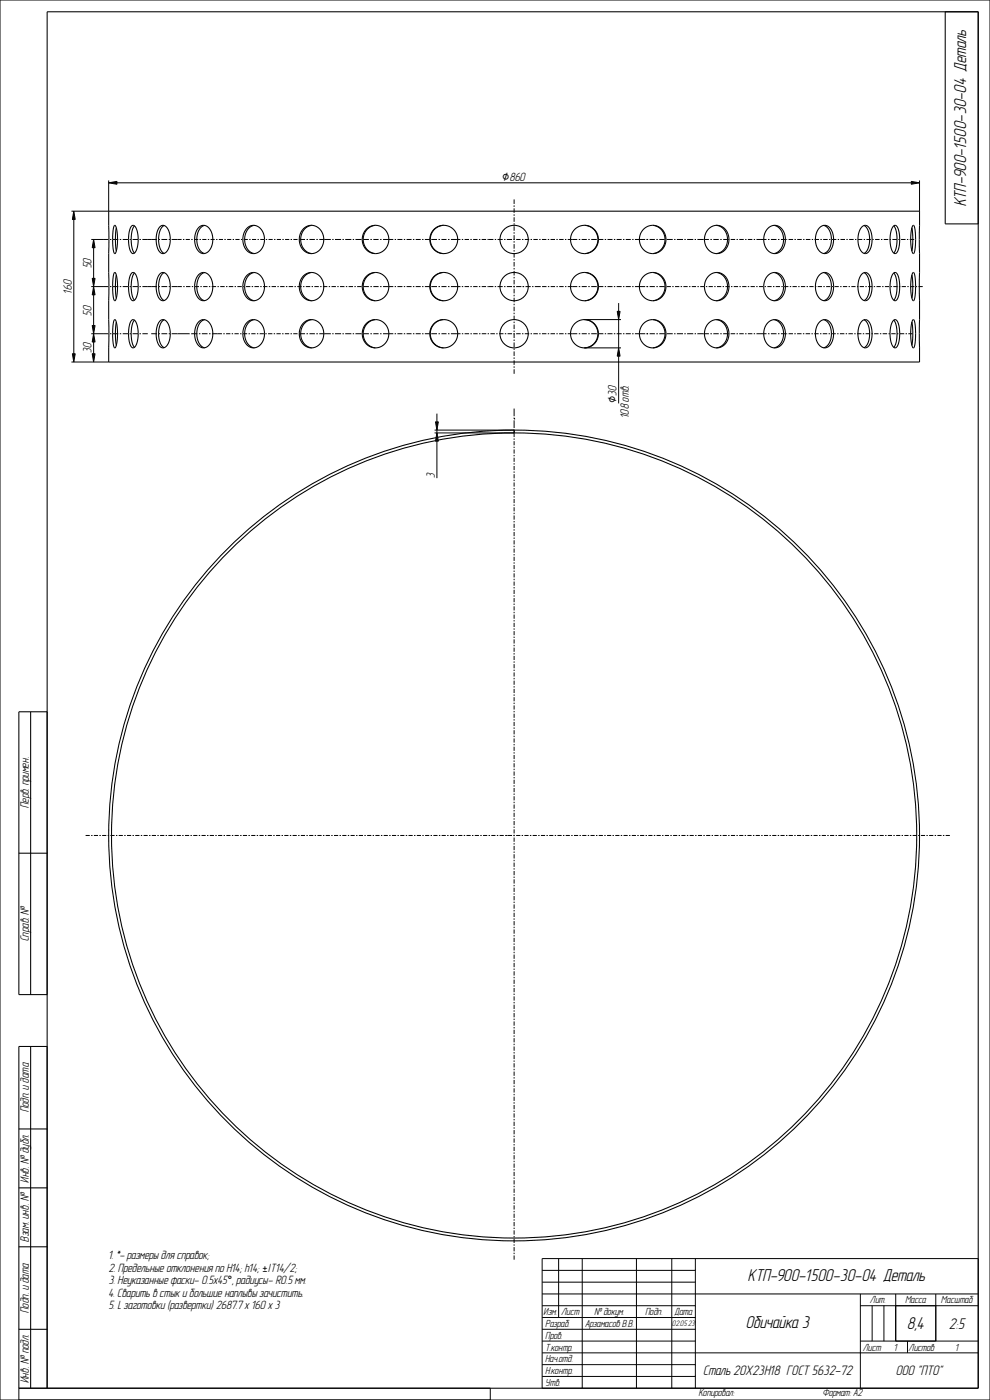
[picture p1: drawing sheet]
<svg xmlns="http://www.w3.org/2000/svg" width="420mm" height="594mm" viewBox="0 0 420 594" stroke-linecap="round" stroke-linejoin="round" font-family="sans-serif">
<g fill="#000">
<path d="M46.1 77.6l3.5-.6v1.2zM386.6 77l3.5 .6-3.5 .6zM31.3 89.6l.6 3.5h-1.2zM39.7 101.6l.6 3.5h-1.2zM39.1 118.1h1.2l-.6 3.5zM39.7 121.6l.6 3.5h-1.2zM261.9 132.1h1.2l-.6 3.5zM30.7 150.1h1.2l-.6 3.5zM39.1 150.1h1.2l-.6 3.5zM39.7 141.6l.6 3.5h-1.2zM39.1 138.1h1.2l-.6 3.5zM262.5 147.6l.6 3.5h-1.2z"/>
<path d="M184.8 179h1.2l-.6 3.5zM185.4 183.7l.6 3.5h-1.2z"/>
</g>
<g fill="none" stroke="#000" stroke-width=".42">
<path d="M0 0h420v594h-420zM46.1 77.6l3.5-.6v1.2zM46.1 76.6v13h-15.8M49.6 77.6h337M386.6 77l3.5 .6-3.5 .6zM390.1 76.6v13M31.3 89.6l.6 3.5h-1.2zM31.3 93.1v57M218.1 84.6v1.9M218.1 87.1v.7M218.1 88.4v1.9M218.1 90.9v.7"/>
<path d="M218.1 92.2v1.9M218.1 94.7v.7M218.1 96v1.9M218.1 98.5v.7M218.1 99.8v1.9M38.7 101.6h7.3M39.1 118.1h1.2l-.6 3.5zM39.7 101.6l.6 3.5h-1.2zM39.7 105.1v13M46.6 101.6h.7M47.9 101.6h2.3M50.8 101.6h.6"/>
<path d="M52.1 101.6h2.3M55 101.6h.6M56.2 101.6h2.3M59.2 101.6h.6M60.4 101.6h6.2M67.2 101.6h.7M68.5 101.6h2.4M71.6 101.6h.6M72.8 101.6h4.2M77.6 101.6h.6M78.8 101.6h1.8M81.1 101.6h.6"/>
<path d="M82.3 101.6h1.8M84.7 101.6h.5M85.8 101.6h1.8M88.2 101.6h.6M89.3 101.6h1.8M91.7 101.6h.6M92.8 101.6h1.8M95.2 101.6h.6M96.4 101.6h1.7M98.7 101.6h.6M99.9 101.6h1.7M102.2 101.6h.6"/>
<path d="M103.4 101.6h1.8M105.7 101.6h.6M106.9 101.6h1.8M109.2 101.6h.6M110.4 101.6h1.8M112.8 101.6h.5M113.9 101.6h1.8M116.3 101.6h.6M117.4 101.6h1.8M119.8 101.6h.6M121 101.6h1.7M123.3 101.6h.6"/>
<path d="M124.5 101.6h1.7M126.8 101.6h2.6M130 101.6h.7M131.3 101.6h2.3M134.2 101.6h.6M135.5 101.6h4.9M140.9 101.6h.6M142.1 101.6h2.6M145.3 101.6h.6M146.5 101.6h2.6M149.6 101.6h.6M150.8 101.6h2.6"/>
<path d="M154 101.6h2.5M157.1 101.6h.7M158.4 101.6h2.2M161.2 101.6h.7M162.5 101.6h4.4M167.4 101.6h.6M168.6 101.6h2.1M171.3 101.6h.6M172.5 101.6h2.1M175.2 101.6h.6M176.4 101.6h2.1M179.1 101.6h.6"/>
<path d="M180.2 101.6h2.2M182.9 101.6h2.5M186 101.6h.6M187.3 101.6h2.1M190.1 101.6h.6M191.3 101.6h4M195.9 101.6h.6M197.1 101.6h1.9M199.6 101.6h.5M200.7 101.6h1.9M203.2 101.6h.6M204.4 101.6h1.8"/>
<path d="M206.8 101.6h2.5M209.9 101.6h.6M211.1 101.6h2.2M213.9 101.6h.5M215 101.6h2.2M217.8 101.6h.6M218.1 102.3v.6M218.1 103.6v1.9M218.1 106.1v.6M218.1 107.4v1.9M218.1 109.9v.6M218.1 111.2v1.9"/>
<path d="M218.1 113.7v.6M218.1 114.9v2M218.1 117.5v.6M218.1 118.7v2M219 101.6h1.9M221.5 101.6h.5M222.6 101.6h1.9M225.1 101.6h.6M226.3 101.6h1.9M228.8 101.6h.5M229.9 101.6h1.9M232.4 101.6h.6"/>
<path d="M233.6 101.6h1.9M236 101.6h.6M237.2 101.6h1.9M239.7 101.6h.6M240.9 101.6h4M245.5 101.6h.7M246.8 101.6h2.1M249.6 101.6h.6M250.8 101.6h2.5M253.8 101.6h2.2M256.6 101.6h.5M257.7 101.6h2.2"/>
<path d="M260.4 101.6h.6M261.6 101.6h2.1M264.3 101.6h.6M265.5 101.6h2.1M268.2 101.6h.6M269.4 101.6h4.3M274.3 101.6h.1M274.3 101.6h.7M275.6 101.6h2.2M278.5 101.6h.6M279.7 101.6h2.5M282.8 101.6h2.6"/>
<path d="M286 101.6h.6M287.2 101.6h2.6M290.3 101.6h.6M291.5 101.6h2.6M294.7 101.6h.6M295.9 101.6h4.9M301.4 101.6h.6M302.6 101.6h2.3M305.6 101.6h.6M306.8 101.6h2.6M310 101.6h1.9M312.5 101.6h.5"/>
<path d="M313.6 101.6h1.9M316.1 101.6h.6M317.3 101.6h1.9M319.8 101.6h.5M320.9 101.6h4.3M325.8 101.6h.6M327.1 101.6h2.3M330.1 101.6h.6M331.3 101.6h2.7M334.5 101.6h2M337 101.6h.6M338.2 101.6h1.9"/>
<path d="M340.7 101.6h.6M341.9 101.6h1.9M344.4 101.6h.6M345.6 101.6h1.9M348.1 101.6h.5M349.2 101.6h1.9M351.7 101.6h.6M352.9 101.6h1.9M355.4 101.6h.6M356.6 101.6h1.9M359.1 101.6h.5M360.2 101.6h2"/>
<path d="M362.7 101.6h.6M363.9 101.6h1.9M366.4 101.6h.6M367.6 101.6h1.9M370.1 101.6h.6M371.2 101.6h2M373.7 101.6h.6M374.9 101.6h1.9M377.4 101.6h.6M378.6 101.6h1.9M381.1 101.6h.6M382.3 101.6h1.9"/>
<path d="M384.8 101.6h.5M385.9 101.6h1.9M38.7 121.6h7.3M39.1 138.1h1.2l-.6 3.5zM39.7 121.6l.6 3.5h-1.2zM39.7 125.1v13M46.6 121.6h.7M47.9 121.6h2.3M50.8 121.6h.6M52.1 121.6h2.3M55 121.6h.6M56.2 121.6h2.3"/>
<path d="M59.2 121.6h.6M60.4 121.6h6.2M67.2 121.6h.7M68.5 121.6h2.4M71.6 121.6h.6M72.8 121.6h4.4M77.7 121.6h.6M78.9 121.6h1.9M81.4 121.6h.6M82.5 121.6h1.9M85 121.6h.6M86.2 121.6h1.9"/>
<path d="M88.6 121.6h.6M89.8 121.6h1.9M92.3 121.6h.6M93.4 121.6h1.9M95.9 121.6h.6M97.1 121.6h1.8M99.5 121.6h.6M100.7 121.6h1.9M103.2 121.6h.5M104.3 121.6h1.9M106.8 121.6h.6M108 121.6h1.8"/>
<path d="M110.4 121.6h.6M111.6 121.6h1.9M114.1 121.6h.5M115.2 121.6h1.9M117.7 121.6h.6M118.8 121.6h1.9M121.3 121.6h.6M122.5 121.6h1.9M124.9 121.6h.6M126.1 121.6h1.9M128.6 121.6h.6M129.7 121.6h1.9"/>
<path d="M132.2 121.6h.6M133.4 121.6h1.9M135.8 121.6h.6M137 121.6h1.9M139.5 121.6h.5M140.6 121.6h1.9M143.1 121.6h.6M144.3 121.6h1.8M146.7 121.6h.6M147.9 121.6h1.9M150.4 121.6h.5M151.5 121.6h1.9"/>
<path d="M154 121.6h2.5M157.1 121.6h.7M158.4 121.6h2.2M161.2 121.6h.7M162.5 121.6h4.4M167.4 121.6h.6M168.6 121.6h2.1M171.3 121.6h.6M172.5 121.6h2.1M175.2 121.6h.6M176.4 121.6h2.1M179.1 121.6h.6"/>
<path d="M180.2 121.6h2.2M182.9 121.6h2.5M186 121.6h.6M187.3 121.6h2.1M190.1 121.6h.6M191.3 121.6h4M195.9 121.6h.6M197.1 121.6h1.9M199.6 121.6h.5M200.7 121.6h1.9M203.2 121.6h.6M204.4 121.6h1.8"/>
<path d="M206.8 121.6h2.5M209.9 121.6h.6M211.1 121.6h2.2M213.9 121.6h.5M215 121.6h2.2M217.8 121.6h.6M218.1 121.3v.6M218.1 122.5v2M218.1 125.1v.6M218.1 126.3v2M218.1 128.9v.6M218.1 130.1v1.9"/>
<path d="M218.1 132.7v.6M218.1 133.9v1.9M218.1 136.5v.6M218.1 137.7v1.9M219 121.6h2.2M221.8 121.6h.1M221.8 121.6h.6M222.9 121.6h2.2M225.7 121.6h.6M226.9 121.6h2.5M230 121.6h1.9M232.4 121.6h.6"/>
<path d="M233.6 121.6h1.9M236.1 121.6h.6M237.2 121.6h1.9M239.7 121.6h.6M240.9 121.6h4M245.5 121.6h.7M246.8 121.6h2.1M247.7 135.6h15.8M249.6 121.6h.6M250.8 121.6h2.5M253.8 121.6h2.2M256.6 121.6h.5"/>
<path d="M257.7 121.6h2.2M260.4 121.6h.6M261.6 121.6h2.1M261.9 132.1h1.2l-.6 3.5zM262.5 128.6v3.5M262.5 135.6v12M264.3 121.6h.6M265.5 121.6h2.1M268.2 121.6h.6M269.4 121.6h4.3M274.3 121.6h.1M274.3 121.6h.7"/>
<path d="M275.6 121.6h2.2M278.5 121.6h.6M279.7 121.6h2.5M282.8 121.6h1.8M285.2 121.6h.6M286.4 121.6h1.8M288.8 121.6h.5M289.9 121.6h1.8M292.3 121.6h.6M293.5 121.6h1.8M295.9 121.6h.6M297.1 121.6h1.8"/>
<path d="M299.5 121.6h.5M300.6 121.6h1.8M303 121.6h.6M304.2 121.6h1.8M306.6 121.6h.6M307.7 121.6h1.9M310.1 121.6h.6M311.3 121.6h1.8M313.7 121.6h.6M314.9 121.6h1.8M317.3 121.6h.5M318.4 121.6h1.8"/>
<path d="M320.8 121.6h.6M322 121.6h1.8M324.4 121.6h.6M325.5 121.6h1.9M327.9 121.6h.6M329.1 121.6h1.8M331.5 121.6h.6M332.7 121.6h1.8M335.1 121.6h.5M336.2 121.6h1.8M338.6 121.6h.6M339.8 121.6h1.8"/>
<path d="M342.2 121.6h.6M343.4 121.6h1.8M345.7 121.6h.6M346.9 121.6h1.8M349.3 121.6h.6M350.5 121.6h1.8M352.9 121.6h.6M354 121.6h1.9M356.4 121.6h.6M357.6 121.6h1.8M360 121.6h.6M361.2 121.6h1.8"/>
<path d="M363.6 121.6h.5M364.7 121.6h1.8M367.1 121.6h.6M368.3 121.6h1.8M370.7 121.6h.6M371.8 121.6h1.9M374.2 121.6h.6M375.4 121.6h1.8M377.8 121.6h.6M379 121.6h1.8M381.4 121.6h.5M382.5 121.6h1.8"/>
<path d="M384.9 121.6h.6M386.1 121.6h1.8M388.5 121.6h.6M389.7 121.6h1.8M30.3 153.6h15.8M30.7 150.1h1.2l-.6 3.5zM38.7 141.6h7.3M39.1 150.1h1.2l-.6 3.5zM39.7 141.6l.6 3.5h-1.2zM39.7 145.1v5M46.6 141.6h.7M47.9 141.6h2.3"/>
<path d="M50.8 141.6h.6M52.1 141.6h2.3M55 141.6h.6M56.2 141.6h2.3M59.2 141.6h.6M60.4 141.6h2.3M64.2 141.6h2.4M67.2 141.6h.7M68.5 141.6h2.4M71.6 141.6h.6M72.8 141.6h7.7M81.1 141.6h2.7"/>
<path d="M84.4 141.6h.6M85.6 141.6h2.5M88.7 141.6h.6M89.9 141.6h4.3M94.7 141.6h.6M95.9 141.6h1.8M98.3 141.6h.6M99.5 141.6h1.8M101.9 141.6h.6M103 141.6h1.9M105.4 141.6h.6M106.6 141.6h1.8"/>
<path d="M109 141.6h.6M110.2 141.6h1.8M112.6 141.6h.5M113.7 141.6h1.8M116.1 141.6h.6M117.3 141.6h1.8M119.7 141.6h.6M120.9 141.6h1.8M123.3 141.6h.5M124.4 141.6h1.8M126.8 141.6h2.6M130 141.6h.7"/>
<path d="M131.3 141.6h2.3M134.2 141.6h.6M135.5 141.6h4.9M140.9 141.6h.6M142.1 141.6h2.6M145.3 141.6h.6M146.5 141.6h2.6M149.6 141.6h.6M150.8 141.6h2.6M154 141.6h2.5M157.1 141.6h.7M158.4 141.6h2.2"/>
<path d="M161.2 141.6h.7M162.5 141.6h4.4M167.4 141.6h.6M168.6 141.6h2.1M171.3 141.6h.6M172.5 141.6h2.1M175.2 141.6h.6M176.4 141.6h2.1M179.1 141.6h.6M180.2 141.6h2.2M182.9 141.6h2.5M186 141.6h.6"/>
<path d="M187.3 141.6h2.1M190.1 141.6h.6M191.3 141.6h4.1M195.9 141.6h.6M197.1 141.6h1.9M199.6 141.6h.6M200.8 141.6h1.9M203.2 141.6h.6M204.4 141.6h1.9M206.9 141.6h.6M208 141.6h1.9M210.5 141.6h.6"/>
<path d="M211.7 141.6h1.9M214.2 141.6h.6M215.3 141.6h1.9M217.8 141.6h.6M218.1 140.3v.6M218.1 141.5v1.9M218.1 144.1v.6M218.1 145.3v1.9M218.1 147.8v.7M218.1 149.1v1.9M218.1 151.6v.7M218.1 152.9v1.9"/>
<path d="M218.1 155.4v.7M218.1 156.7v1.9M219 141.6h1.9M221.5 141.6h.5M222.6 141.6h1.9M225.1 141.6h.6M226.3 141.6h1.9M228.8 141.6h.5M229.9 141.6h1.9M232.4 141.6h.6M233.6 141.6h1.9M236 141.6h.6"/>
<path d="M237.2 141.6h1.9M239.7 141.6h.6M240.9 141.6h4M245.5 141.6h.7M246.8 141.6h2.1M247.7 147.6h15.8M249.6 141.6h.6M250.8 141.6h2.5M253.8 141.6h2.2M256.6 141.6h.5M257.7 141.6h2.2M260.4 141.6h.6"/>
<path d="M261.6 141.6h2.1M262.5 147.6l.6 3.5h-1.2zM262.5 151.1v20.1M264.3 141.6h.6M265.5 141.6h2.1M268.2 141.6h.6M269.4 141.6h4.3M274.3 141.6h.1M274.3 141.6h.7M275.6 141.6h2.2M278.5 141.6h.6M279.7 141.6h2.5"/>
<path d="M282.8 141.6h2.6M286 141.6h.6M287.2 141.6h2.6M290.3 141.6h.6M291.5 141.6h2.6M294.7 141.6h.6M295.9 141.6h4.9M301.4 141.6h.6M302.6 141.6h2.3M305.6 141.6h.6M306.8 141.6h2.6M310 141.6h1.9"/>
<path d="M312.5 141.6h.5M313.6 141.6h1.9M316.1 141.6h.6M317.3 141.6h1.9M319.8 141.6h.5M320.9 141.6h4.3M325.8 141.6h.6M327.1 141.6h2.3M330.1 141.6h.6M331.3 141.6h2.7M334.5 141.6h1.9M337 141.6h.6"/>
<path d="M338.2 141.6h1.9M340.6 141.6h.6M341.8 141.6h1.9M344.3 141.6h.5M345.4 141.6h1.9M347.9 141.6h.6M349.1 141.6h1.8M351.5 141.6h.6M352.7 141.6h1.9M355.2 141.6h.5M356.3 141.6h1.9M358.8 141.6h.6"/>
<path d="M360 141.6h1.8M362.4 141.6h.6M363.6 141.6h1.9M366 141.6h.6M367.2 141.6h1.9M369.7 141.6h.6M370.8 141.6h1.9M373.3 141.6h.6M374.5 141.6h1.9M376.9 141.6h.6M378.1 141.6h1.9M380.6 141.6h.5"/>
<path d="M381.7 141.6h1.9M384.2 141.6h.6M385.4 141.6h1.8M184.8 179h1.2l-.6 3.5zM185.4 175.5v3.5M218.1 177.8h.1M218.1 173.4v3.2M218.1 177.2v.6M218.1 178.4v3.2M184.4 183.7h33.7v1.7M185.4 183.7l.6 3.5h-1.2zM185.4 182.5v1.2"/>
<path d="M185.4 187.2v15.7M218.1 182.2v.3h-33.7M218.1 186v.6M218.1 187.2v1.7M218.1 189.5v.6M218.1 190.7v1.7M218.1 193v.6M218.1 194.2v1.7M218.1 196.5v.6M218.1 197.7v1.8M218.1 200v.6M218.1 201.2v1.8"/>
<path d="M218.1 203.5v.6M218.1 204.7v1.8M218.1 207v.6M218.1 208.2v1.8M218.1 210.5v.6M218.1 211.7v1.8M218.1 214v.6M218.1 215.2v1.8M218.1 217.6v.5M218.1 218.7v1.8M218.1 221.1v.5M218.1 222.2v1.8"/>
<path d="M218.1 224.6v.5M218.1 225.7v1.8M218.1 228.1v.5M218.1 229.2v1.8M218.1 231.6v.6M218.1 232.7v1.8M218.1 235.1v.6M218.1 236.2v1.8M218.1 238.6v.6M218.1 239.7v1.8M218.1 242.1v.6M218.1 243.2v1.8"/>
<path d="M218.1 245.6v.6M218.1 246.7v1.8M218.1 249.1v.6M218.1 250.3v1.7M218.1 252.6v.6M218.1 253.8v1.7M218.1 256.1v.6M218.1 257.3v1.7M218.1 259.6v.6M218.1 260.8v1.7M218.1 263.1v.6M218.1 264.3v1.7"/>
<path d="M218.1 266.6v.6M218.1 267.8v1.7M218.1 270.1v.6M218.1 271.3v1.7M218.1 273.6v.6M218.1 274.8v1.7M218.1 277.1v.6M218.1 278.3v1.7M218.1 280.6v.6M218.1 281.8v1.7M218.1 284.1v.6M218.1 285.3v1.7"/>
<path d="M218.1 287.6v.6M218.1 288.8v1.7M218.1 291.1v.6M218.1 292.3v1.7M218.1 294.6v.6M218.1 295.8v1.8M218.1 298.1v.6M218.1 299.3v1.8M218.1 301.6v.6M218.1 302.8v1.8M218.1 305.1v.6M218.1 306.3v1.8"/>
<path d="M218.1 308.6v.6M218.1 309.8v1.8M218.1 312.1v.6M218.1 313.3v1.8M218.1 315.7v.5M218.1 316.8v1.8M218.1 319.2v.5M218.1 320.3v1.8M218.1 322.7v.5M218.1 323.8v1.8M218.1 326.2v.5M218.1 327.3v1.8"/>
<path d="M218.1 329.7v.6M218.1 330.8v1.8M218.1 333.2v.6M218.1 334.3v1.8M218.1 336.7v.6M218.1 337.8v1.8M36.3 354.5h1.8M38.7 354.5h.5M39.8 354.5h1.8M42.2 354.5h.6M43.3 354.5h1.8M45.7 354.5h.6"/>
<path d="M46.9 354.5h1.7M49.2 354.5h.6M50.4 354.5h1.7M52.7 354.5h.6M53.9 354.5h1.7M56.2 354.5h.6M57.4 354.5h1.8M59.7 354.5h.6M60.9 354.5h1.8M63.2 354.5h.6M64.4 354.5h1.8M66.8 354.5h.5"/>
<path d="M67.9 354.5h1.8M70.3 354.5h.6M71.4 354.5h1.8M73.8 354.5h.6M75 354.5h1.7M77.3 354.5h.6M78.5 354.5h1.7M80.8 354.5h.6M82 354.5h1.7M84.3 354.5h.6M85.5 354.5h1.8M87.8 354.5h.6"/>
<path d="M89 354.5h1.8M91.4 354.5h.5M92.5 354.5h1.8M94.9 354.5h.5M96 354.5h1.8M98.4 354.5h.6M99.5 354.5h1.8M101.9 354.5h.6M103.1 354.5h1.7M105.4 354.5h.6M106.6 354.5h1.7M108.9 354.5h.6"/>
<path d="M110.1 354.5h1.7M112.4 354.5h.6M113.6 354.5h1.8M115.9 354.5h.6M117.1 354.5h1.8M119.5 354.5h.5M120.6 354.5h1.8M123 354.5h.6M124.1 354.5h1.8M126.5 354.5h.6M127.6 354.5h1.8M130 354.5h.6"/>
<path d="M131.2 354.5h1.7M133.5 354.5h.6M134.7 354.5h1.7M137 354.5h.6M138.2 354.5h1.7M140.5 354.5h.6M141.7 354.5h1.8M144 354.5h.6M145.2 354.5h1.8M147.6 354.5h.5M148.7 354.5h1.8M151.1 354.5h.6"/>
<path d="M152.2 354.5h1.8M154.6 354.5h.6M155.8 354.5h1.7M158.1 354.5h.6M159.3 354.5h1.7M161.6 354.5h.6M162.8 354.5h1.7M165.1 354.5h.6M166.3 354.5h1.8M168.6 354.5h.6M169.8 354.5h1.8M172.1 354.5h.6"/>
<path d="M173.3 354.5h1.8M175.7 354.5h.5M176.8 354.5h1.8M179.2 354.5h.6M180.3 354.5h1.8M182.7 354.5h.6M183.9 354.5h1.7M186.2 354.5h.6M187.4 354.5h1.7M189.7 354.5h.6M190.9 354.5h1.7M193.2 354.5h.6"/>
<path d="M194.4 354.5h1.8M196.7 354.5h.6M197.9 354.5h1.8M200.3 354.5h.5M201.4 354.5h1.8M203.8 354.5h.5M204.9 354.5h1.8M207.3 354.5h.6M208.4 354.5h1.8M210.8 354.5h.6M212 354.5h1.7M214.3 354.5h.6"/>
<path d="M214.9 354.5h.1M215.5 354.5h1.7M217.8 354.5h.6M218.1 340.2v.6M218.1 341.3v1.8M218.1 343.7v.6M218.1 344.8v1.8M218.1 347.2v.6M218.1 348.4v1.7M218.1 350.7v.6M218.1 351.9v1.7M218.1 354.2v.6"/>
<path d="M218.1 355.4v1.8M218.1 357.7v.6M218.1 358.9v1.8M219 354.5h1.7M221.3 354.5h.6M222.5 354.5h1.7M224.8 354.5h.6M226 354.5h1.7M228.3 354.5h.6M229.5 354.5h1.7M231.8 354.5h.6M233 354.5h1.8"/>
<path d="M235.3 354.5h.6M236.5 354.5h1.8M238.8 354.5h.6M240 354.5h1.8M242.3 354.5h.6M243.5 354.5h1.8M245.8 354.5h.6M247 354.5h1.8M249.4 354.5h.5M250.5 354.5h1.8M252.9 354.5h.5M254 354.5h1.8"/>
<path d="M256.4 354.5h.5M257.5 354.5h1.8M259.9 354.5h.5M261 354.5h1.8M263.4 354.5h.6M264.5 354.5h1.8M266.9 354.5h.6M268 354.5h1.8M270.4 354.5h.6M271.5 354.5h1.8M273.9 354.5h.6M275 354.5h1.8"/>
<path d="M277.4 354.5h.6M278.6 354.5h1.7M280.9 354.5h.6M282.1 354.5h1.7M284.4 354.5h.6M285.6 354.5h1.7M287.9 354.5h.6M289.1 354.5h1.7M291.4 354.5h.6M292.6 354.5h1.7M294.9 354.5h.6M296.1 354.5h1.7"/>
<path d="M298.4 354.5h.6M299.6 354.5h1.7M301.9 354.5h.6M303.1 354.5h1.7M305.4 354.5h.6M306.6 354.5h1.7M308.9 354.5h.6M310.1 354.5h1.7M312.4 354.5h.6M313.6 354.5h1.8M315.9 354.5h.6M317.1 354.5h1.8"/>
<path d="M319.4 354.5h.6M320.6 354.5h1.8M322.9 354.5h.6M324.1 354.5h1.8M326.4 354.5h.6M327.6 354.5h1.8M330 354.5h.5M331.1 354.5h1.8M333.5 354.5h.5M334.6 354.5h1.8M337 354.5h.5M338.1 354.5h1.8"/>
<path d="M340.5 354.5h.5M341.6 354.5h1.8M344 354.5h.6M345.1 354.5h1.8M347.5 354.5h.6M348.6 354.5h1.8M351 354.5h.6M352.1 354.5h1.8M354.5 354.5h.6M355.6 354.5h1.8M358 354.5h.6M359.2 354.5h1.7"/>
<path d="M361.5 354.5h.6M362.7 354.5h1.7M365 354.5h.6M366.2 354.5h1.7M368.5 354.5h.6M369.7 354.5h1.7M372 354.5h.6M373.2 354.5h1.7M375.5 354.5h.6M376.7 354.5h1.7M379 354.5h.6M380.2 354.5h1.7"/>
<path d="M382.5 354.5h.6M383.7 354.5h1.7M386 354.5h.6M387.2 354.5h1.7M389.5 354.5h.6M390.7 354.5h1.7M393 354.5h.6M394.2 354.5h1.7M396.5 354.5h.6M397.7 354.5h1.8M400 354.5h.6M401.2 354.5h1.8"/>
<path d="M218.1 361.3v.6M218.1 362.5v1.7M218.1 364.8v.6M218.1 366v1.8M218.1 368.4v.6M218.1 369.5v1.8M218.1 371.9v.6M218.1 373.1v1.8M218.1 375.5v.6M218.1 376.6v1.8M218.1 379v.6M218.1 380.2v1.8"/>
<path d="M218.1 382.6v.5M218.1 383.7v1.8M218.1 386.1v.6M218.1 387.3v1.8M218.1 389.7v.5M218.1 390.8v1.8M218.1 393.2v.6M218.1 394.4v1.8M218.1 396.7v.6M218.1 397.9v1.8M218.1 400.3v.6M218.1 401.5v1.8"/>
<path d="M218.1 403.8v.6M218.1 405v1.8M218.1 407.4v.6M218.1 408.6v1.7M218.1 410.9v.6M218.1 412.1v1.8M218.1 414.5v.6M218.1 415.6v1.8M218.1 418v.6M218.1 419.2v1.8M218.1 421.6v.6M218.1 422.7v1.8"/>
<path d="M218.1 425.1v.6M218.1 426.3v1.8M218.1 428.7v.5M218.1 429.8v1.8M218.1 432.2v.6M218.1 433.4v1.8M218.1 435.8v.5M218.1 436.9v1.8M218.1 439.3v.6M218.1 440.5v1.8M218.1 442.8v.6M218.1 444v1.8"/>
<path d="M218.1 446.4v.6M218.1 447.6v1.8M218.1 449.9v.6M218.1 451.1v1.8M218.1 453.5v.6M218.1 454.7v1.8M218.1 457v.6M218.1 458.2v1.8M218.1 460.6v.6M218.1 461.7v1.8M218.1 464.1v.6M218.1 465.3v1.8"/>
<path d="M218.1 467.7v.6M218.1 468.8v1.8M218.1 471.2v.6M218.1 472.4v1.8M218.1 474.8v.5M218.1 475.9v1.8M218.1 478.3v.6M218.1 479.5v1.8M218.1 481.9v.5M218.1 483v1.8M218.1 485.4v.6M218.1 486.6v1.8"/>
<path d="M218.1 488.9v.6M218.1 490.1v1.8M218.1 492.5v.6M218.1 493.7v1.8M218.1 496v.6M218.1 497.2v1.8M218.1 499.6v.6M218.1 500.8v1.8M218.1 503.1v.6M218.1 504.3v1.8M218.1 506.7v.6M218.1 507.8v1.8"/>
<path d="M218.1 510.2v.6M218.1 511.4v1.8M218.1 513.8v.6M218.1 514.9v1.8M218.1 517.3v.6M218.1 518.5v1.8M218.1 520.9v.5M218.1 522v1.8M218.1 524.4v.6M218.1 525.6v1.8M218.1 528v.5M218.1 529.1v1.8"/>
<path d="M218.1 531.5v.6M218.1 532.7v1.8M230 534h185v55h-185zM230 539h65M237 534v25M247 534v55M270 534v55M285 534v55M295 534v55M230 544h65M230 549h185M230 554h65"/>
<path d="M230 559h65M365 554h50M365 549v40M370 554v15M375 554v15M380 549v20M397 549v20M230 564h65M230 569h65M230 574h185M230 579h65M365 569h50"/>
<path d="M385 569v5M8 594v-5h200v5M230 584h65"/>
</g>
<g fill="none" stroke="#000" stroke-width=".45">
<path d="M401 5v90h14M46.1 95.6v20M46.1 95.6v-6h344v18M46.1 95.6h.1M48.5 95.7l.5 .1 .4 1.1 .5 4.1-.3 4.5-.4 1.5-.5 .6-.6-1.4-.3-4.1 .2-4.4zM49.3 96.7l-.3 4.9 .3 4.9M55.8 95.9l.9-.3 .9 .9 .6 1.7 .4 2.2-.4 4.9-.7 1.6-.9 .7-.7-.3-.6-.9-.7-3.6 .2-4.2zM57.1 95.8l-1.1 2.2-.3 3.6 .3 3.6 1.1 2.2M67.9 96.2l1.3-.6 1.2 .6 1.1 1.6 .7 2.5v2.6l-.6 2.2-.9 1.7-1.3 .8-1-.2-.9-.8-1.2-3.4 .2-4 .6-1.8zM69.7 95.7l-1 .7-.8 1.3-.6 3.9 .6 3.9 .8 1.3 1 .7M84.3 96.5l1.6-.9 1.7 .3 1.5 1.4 1 2.3 .2 2.5-.6 2.6-1.2 1.9-1.5 .9h-1.3l-1.3-.7-.9-1.2-.6-1.7-.2-4 .6-1.9zM86.8 95.6l-1.3 .7-1.1 1.3-.7 1.9-.2 2.1 .2 2.1 .7 1.9 1.1 1.3 1.3 .7"/>
<path d="M104.9 96.8l1.8-1.1 1.9 .1 1.9 1.1 1.2 2 .5 2.6-.4 2.5-1.2 2.1-1.8 1.3-1.4 .2-1.6-.5-1.4-1.2-.9-1.6-.5-2.1 .2-2.1 .6-1.9zM107.9 95.6l-1.6 .6-1.3 1.3-.9 1.9-.3 2.2 .3 2.2 .9 1.9 1.3 1.3 1.6 .6M128.7 97.1l1.8-1.2 1.8-.3 1.8 .5 1.7 1.3a6 6 0 0 1 1.1 6.6 6 6 0 0 1-5.8 3.5l-1.4-.6-1.2-1-1.4-2.8 .1-3.3zM132.4 95.6l-1.8 .5-1.6 1.3-1.1 2-.3 2.2 .3 2.2 1.1 2 1.6 1.3 1.8 .5M155.4 97.2l1.9-1.2 2.2-.4 2.4 .7 1.7 1.4 1.1 2.1 .2 2.6-.7 2.2-1.6 1.8-1.8 1-2.2 .2-1.9-.7-1.7-1.4-1-1.8-.3-2.4 .5-2.2zM159.3 95.6l-2 .6-1.7 1.3a6.1 6.1 0 0 0 3.7 10.1M188.2 95.6l-2 .4-1.7 1.1a6 6 0 0 0-1.6 6.5 6 6 0 0 0 5.3 4M248 95.6l2 .4 1.7 1.1a6 6 0 0 1 1.6 6.5 6 6 0 0 1-5.3 4M273 97.2l1.9-1.2 2.3-.4 2.3 .7 1.7 1.4 1.1 2.1 .2 2.6-.7 2.2-1.5 1.8-2 1-2.1 .2-2.1-.8-1.5-1.3-1-1.8-.3-2.4 .5-2.2zM276.9 95.6l2.1 .6 1.6 1.3a6.1 6.1 0 0 1-3.7 10.1M300.7 97.1l1.2-.9 1.6-.6 1.4 .1 1.4 .5 1.2 .9 1 1.4 .6 1.6 .1 1.8-.9 3.1-1 1.3-1.3 .9-1.5 .4-1.4-.1-1.4-.6-1.3-1.1a6.6 6.6 0 0 1 .3-8.7zM303.8 95.6l1.8 .5 1.6 1.3 1.1 2 .4 2.2-.4 2.2-1.1 2-1.6 1.3-1.8 .5"/>
<path d="M325.8 96.9l1.8-1.1 2-.1 1.8 1.1 1.2 1.9 .6 2.6-.3 2.6-1.1 2-1.7 1.4-1.6 .3-1.5-.4-1.4-1.1-1-1.6-.5-2v-2.1l.6-2zM328.3 95.6l1.7 .6 1.2 1.3 .9 1.9 .3 2.2-.3 2.2-.9 1.9-1.2 1.3-1.7 .6M347.7 96.6l1.5-.9 1.7 .1 1.5 1.3 1 2.2 .2 2.4-.4 2.7-1.1 2-1.6 1.1h-1.3l-1.3-.7-.9-1.2-.8-1.7-.3-2.1 .2-1.9 .6-1.9zM349.4 95.6l1.3 .7 1.1 1.3 .7 1.9 .2 2.1-.2 2.1-.7 1.9-1.1 1.3-1.3 .7M365.6 96.3l1.3-.7 1.3 .5 1 1.5 .7 2.4v2.8l-.5 2.3-.8 1.7-1.3 .8-1-.2-.9-.8-.8-1.5-.5-1.8 .1-4 .6-1.7zM366.5 95.7l1 .7 .8 1.3 .6 3.9-.6 3.9-.8 1.3-1 .7M379 95.9l.9-.3 .8 .7 .6 1.6 .4 2.5-.4 4.9-.6 1.6-.9 .7-.7-.3-.6-.9-.9-3.6 .3-4.2zM379.2 95.8l1 2.2 .4 3.6-.4 3.6-1 2.2M386.9 96.7l.3 4.9-.3 4.9M387.3 95.7l.4 .1 .4 1.1 .3 4.2-.2 4.7-.7 1.8-.8-1.7-.3-3.7 .2-4.1zM46.1 115.6v20M46.1 115.6h.1"/>
<path d="M48.5 115.7l.5 .1 .4 1.1 .5 4.1-.3 4.5-.4 1.5-.5 .6-.6-1.4-.3-4.1 .2-4.4zM49.3 116.7l-.3 4.9 .3 4.9M55.8 115.9l.9-.3 .9 .9 .6 1.7 .4 2.2-.4 4.9-.7 1.6-.9 .7-.7-.3-.6-.9-.7-3.6 .2-4.2zM57.1 115.8l-1.1 2.2-.3 3.6 .3 3.6 1.1 2.2M67.9 116.2l1.3-.6 1.2 .6 1.1 1.6 .7 2.5v2.6l-.6 2.2-.9 1.7-1.3 .8-1-.2-.9-.8-1.2-3.4 .2-4 .6-1.8zM69.7 115.7l-1 .7-.8 1.3-.6 3.9 .6 3.9 .8 1.3 1 .7M84.3 116.5l1.6-.9 1.7 .3 1.5 1.4 1 2.3 .2 2.5-.6 2.6-1.2 1.9-1.5 .9h-1.3l-1.3-.7-.9-1.2-.6-1.7-.2-4 .6-1.9zM86.8 115.6l-1.3 .7-1.1 1.3-.7 1.9-.2 2.1 .2 2.1 .7 1.9 1.1 1.3 1.3 .7M104.9 116.8l1.8-1.1 1.9 .1 1.9 1.1 1.2 2 .5 2.6-.4 2.5-1.2 2.1-1.8 1.3-1.4 .2-1.6-.5-1.4-1.2-.9-1.6-.5-2.1 .2-2.1 .6-1.9zM107.9 115.6l-1.6 .6-1.3 1.3-.9 1.9-.3 2.2 .3 2.2 .9 1.9 1.3 1.3 1.6 .6M132.1 115.6l2 .5 1.7 1.3a6.1 6.1 0 0 1-3.7 10.2M132.1 115.6l-2 .5-1.6 1.3-1.1 1.9-.4 2.3 .4 2.3 1.1 1.9 1.6 1.3 2 .5"/>
<path d="M132.1 115.6l-1.8 .7-1.4 1.3-1 1.9-.3 2.1 .3 2.1 1 1.9 1.4 1.3 1.8 .7M132.4 115.6h-.3M159.3 115.6l2.1 .5 1.9 1.3 1.2 1.9 .5 2.3-.5 2.3-1.2 1.9-1.9 1.3-2.1 .5M159.3 115.6l-2.2 .5-1.8 1.3-1.2 1.9-.4 2.3 .4 2.3 1.2 1.9 1.8 1.3 2.2 .5M159.3 115.6l-2 .6-1.7 1.3a6.1 6.1 0 0 0 3.7 10.1M188.2 115.6l2.3 .5 1.9 1.3 1.3 1.9 .5 2.3-.5 2.3-1.3 1.9-1.9 1.3-2.3 .5M188.2 115.6l-2.2 .5-1.9 1.3-1.3 1.9-.5 2.3 .5 2.3 1.3 1.9 1.9 1.3 2.2 .5M188.2 115.6l-2 .4-1.7 1.1a6 6 0 0 0-1.6 6.5 6 6 0 0 0 5.3 4M248 115.6l2 .4 1.7 1.1a6 6 0 0 1 1.6 6.5 6 6 0 0 1-5.3 4M248 115.6l-2.3 .5-1.9 1.3-1.3 1.9-.5 2.3 .5 2.3 1.3 1.9 1.9 1.3 2.3 .5M248 115.6l2.2 .5 1.9 1.3 1.3 1.9 .5 2.3-.5 2.3-1.3 1.9-1.9 1.3-2.2 .5M276.9 115.6l2.1 .6 1.6 1.3a6.1 6.1 0 0 1-3.7 10.1"/>
<path d="M276.9 115.6l-2.1 .5-1.9 1.3-1.2 1.9-.4 2.3 .4 2.3 1.2 1.9 1.9 1.3 2.1 .5M276.9 115.6l2.2 .5 1.8 1.3 1.2 1.9 .4 2.3-.4 2.3-1.2 1.9-1.8 1.3-2.2 .5M303.8 115.6h.3M304.1 115.6l1.8 .7 1.5 1.3 .9 1.9 .4 2.1-.4 2.1-.9 1.9-1.5 1.3-1.8 .7M304.1 115.6l-2 .5-1.7 1.3a6.1 6.1 0 0 0 3.7 10.2M304.1 115.6l2 .5 1.7 1.3 1.1 1.9 .4 2.3-.4 2.3-1.1 1.9-1.7 1.3-2 .5M325.8 116.9l1.8-1.1 2-.1 1.8 1.1 1.2 1.9 .6 2.6-.3 2.6-1.1 2-1.7 1.4-1.6 .3-1.5-.4-1.4-1.1-1-1.6-.5-2v-2.1l.6-2zM328.3 115.6l1.7 .6 1.2 1.3 .9 1.9 .3 2.2-.3 2.2-.9 1.9-1.2 1.3-1.7 .6M347.7 116.6l1.5-.9 1.7 .1 1.5 1.3 1 2.2 .2 2.4-.4 2.7-1.1 2-1.6 1.1h-1.3l-1.3-.7-.9-1.2-.8-1.7-.3-2.1 .2-1.9 .6-1.9zM349.4 115.6l1.3 .7 1.1 1.3 .7 1.9 .2 2.1-.2 2.1-.7 1.9-1.1 1.3-1.3 .7M365.6 116.3l1.3-.7 1.3 .5 1 1.5 .7 2.4v2.8l-.5 2.3-.8 1.7-1.3 .8-1-.2-.9-.8-.8-1.5-.5-1.8 .1-4 .6-1.7zM366.5 115.7l1 .7 .8 1.3 .6 3.9-.6 3.9-.8 1.3-1 .7"/>
<path d="M379 115.9l.9-.3 .8 .7 .6 1.6 .4 2.5-.4 4.9-.6 1.6-.9 .7-.7-.3-.6-.9-.9-3.6 .3-4.2zM379.2 115.8l1 2.2 .4 3.6-.4 3.6-1 2.2M386.9 116.7l.3 4.9-.3 4.9M387.3 115.7l.4 .1 .4 1.1 .3 4.2-.2 4.7-.7 1.8-.8-1.7-.3-3.7 .2-4.1zM390.1 107.6h.1M390.1 107.6v20M46.1 135.6v18h344v-6M46.1 135.6h.1M48.5 135.7l.5 .1 .4 1.1 .5 4.1-.3 4.5-.4 1.5-.5 .6-.6-1.4-.3-4.1 .2-4.4zM49.3 136.7l-.3 4.9 .3 4.9M55.8 135.9l.9-.3 .9 .9 .6 1.7 .4 2.2-.4 4.9-.7 1.6-.9 .7-.7-.3-.6-.9-.7-3.6 .2-4.2zM57.1 135.8l-1.1 2.2-.3 3.6 .3 3.6 1.1 2.2"/>
<path d="M67.9 136.2l1.3-.6 1.2 .6 1.1 1.6 .7 2.5v2.6l-.6 2.2-.9 1.7-1.3 .8-1-.2-.9-.8-1.2-3.4 .2-4 .6-1.8zM69.7 135.7l-1 .7-.8 1.3-.6 3.9 .6 3.9 .8 1.3 1 .7M84.3 136.5l1.6-.9 1.7 .3 1.5 1.4 1 2.3 .2 2.5-.6 2.6-1.2 1.9-1.5 .9h-1.3l-1.3-.7-.9-1.2-.6-1.7-.2-4 .6-1.9zM86.8 135.6l-1.3 .7-1.1 1.3-.7 1.9-.2 2.1 .2 2.1 .7 1.9 1.1 1.3 1.3 .7M104.9 136.8l1.8-1.1 1.9 .1 1.9 1.1 1.2 2 .5 2.6-.4 2.5-1.2 2.1-1.8 1.3-1.4 .2-1.6-.5-1.4-1.2-.9-1.6-.5-2.1 .2-2.1 .6-1.9zM107.6 135.7l-1.7 .8-1.2 1.4-.7 1.9-.2 2.2 .4 2.1 .9 1.8 1.3 1.2 1.5 .5M107.9 135.6l-.3 .1M128.7 137.1l1.8-1.2 1.8-.3 1.8 .5 1.7 1.3a6 6 0 0 1 1.1 6.6 6 6 0 0 1-5.8 3.5l-1.4-.6-1.2-1-1.4-2.8 .1-3.3zM132.1 127.6h.3M132.1 135.6l-1.8 .7-1.4 1.3-1.1 2.1-.2 2.2 .4 2.1 1 1.8 1.6 1.3 1.8 .5M132.4 135.6h-.3M159.3 135.6l2.1 .5 1.9 1.3 1.2 1.9 .5 2.3-.5 2.3-1.2 1.9-1.9 1.3-2.1 .5"/>
<path d="M159.3 135.6l-2.2 .5-1.8 1.3-1.2 1.9-.4 2.3 .4 2.3 1.2 1.9 1.8 1.3 2.2 .5M159.3 135.6l-2 .6-1.7 1.3a6.1 6.1 0 0 0 3.7 10.1M188.2 135.6l2.3 .5 1.9 1.3 1.3 1.9 .5 2.3-.5 2.3-1.3 1.9-1.9 1.3-2.3 .5M188.2 135.6l-2.2 .5-1.9 1.3-1.3 1.9-.5 2.3 .5 2.3 1.3 1.9 1.9 1.3 2.2 .5M188.2 135.6l-2 .4-1.7 1.1a6 6 0 0 0-1.6 6.5 6 6 0 0 0 5.3 4M248 135.6l2 .4 1.7 1.1a6 6 0 0 1 1.6 6.5 6 6 0 0 1-5.3 4M248 135.6l-2.3 .5-1.9 1.3-1.3 1.9-.5 2.3 .5 2.3 1.3 1.9 1.9 1.3 2.3 .5M248 135.6l2.2 .5 1.9 1.3 1.3 1.9 .5 2.3-.5 2.3-1.3 1.9-1.9 1.3-2.2 .5M276.9 135.6l2.1 .6 1.6 1.3a6.1 6.1 0 0 1-3.7 10.1M276.9 135.6l-2.1 .5-1.9 1.3-1.2 1.9-.4 2.3 .4 2.3 1.2 1.9 1.9 1.3 2.1 .5M276.9 135.6l2.2 .5 1.8 1.3 1.2 1.9 .4 2.3-.4 2.3-1.2 1.9-1.8 1.3-2.2 .5M300.7 137.1l1.2-.9 1.6-.6 1.4 .1 1.4 .5 1.2 .9 1 1.4 .6 1.6 .1 1.8-.9 3.1-1 1.3-1.3 .9-1.5 .4-1.4-.1-1.4-.6-1.3-1.1a6.6 6.6 0 0 1 .3-8.7z"/>
<path d="M303.8 135.6h.3M304.1 135.6l1.8 .7 1.5 1.3 1 2.1 .2 2.2-.4 2.1-1 1.8-1.6 1.3-1.8 .5M304.1 127.6h-.3M325.8 136.9l1.8-1.1 2-.1 1.8 1.1 1.2 1.9 .6 2.6-.3 2.6-1.1 2-1.7 1.4-1.6 .3-1.5-.4-1.4-1.1-1-1.6-.5-2v-2.1l.6-2zM328.3 135.6l.3 .1M328.6 135.7l1.7 .8 1.2 1.4 .7 1.9 .2 2.2-.4 2.1-.9 1.8-1.3 1.2-1.5 .5M347.7 136.6l1.5-.9 1.7 .1 1.5 1.3 1 2.2 .2 2.4-.4 2.7-1.1 2-1.6 1.1h-1.3l-1.3-.7-.9-1.2-.8-1.7-.3-2.1 .2-1.9 .6-1.9zM349.4 135.6l1.3 .7 1.1 1.3 .7 1.9 .2 2.1-.2 2.1-.7 1.9-1.1 1.3-1.3 .7M365.6 136.3l1.3-.7 1.3 .5 1 1.5 .7 2.4v2.8l-.5 2.3-.8 1.7-1.3 .8-1-.2-.9-.8-.8-1.5-.5-1.8 .1-4 .6-1.7zM366.5 135.7l1 .7 .8 1.3 .6 3.9-.6 3.9-.8 1.3-1 .7M379 135.9l.9-.3 .8 .7 .6 1.6 .4 2.5-.4 4.9-.6 1.6-.9 .7-.7-.3-.6-.9-.9-3.6 .3-4.2zM379.2 135.8l1 2.2 .4 3.6-.4 3.6-1 2.2"/>
<path d="M386.9 136.7l.3 4.9-.3 4.9M387.3 135.7l.4 .1 .4 1.1 .3 4.2-.2 4.7-.7 1.8-.8-1.7-.3-3.7 .2-4.1zM390.1 127.6h.1M390.1 127.6v20M390.1 147.6h.1M96.5 232.9a171.5 171.5 0 0 1 121.6-50.4v1.2a170.8 170.8 0 0 0-149.7 252.9 170.8 170.8 0 0 0 293.7 9.9 170.8 170.8 0 0 0-132.2-262.4l-11.7-.4v-1.2a172 172 0 0 1 166.1 216.6 172 172 0 0 1-252.2 104.4 172 172 0 0 1-35.6-270.6zM13 302v120M20 302h-12v120h12M8 362h12M13 444v145M20 444h-12v145h407v-584h-395v584M8 479h12"/>
<path d="M8 504h12M8 529h12M8 564h12"/>
<circle cx="188.3" cy="101.6" r="6"/>
<circle cx="218.1" cy="101.6" r="6"/>
<circle cx="248" cy="101.6" r="6"/>
<circle cx="218.1" cy="121.6" r="6"/>
<circle cx="218.1" cy="141.6" r="6"/>
</g>
<g font-size="7.3">
<text x="409.9" y="87.5" transform="rotate(-90 409.9 87.5)">КТП-900-1500-30-04 Деталь</text>
<text x="317.5" y="543.4">КТП-900-1500-30-04 Деталь</text>
<text x="316.6" y="563.4">Обичайка 3</text>
<text x="385" y="564">8,4</text>
</g>
<text font-size="6.6" x="402.7" y="563.8">2:5</text>
<g font-size="5.9">
<text x="298.4" y="583.5">Сталь 20Х23Н18 ГОСТ 5632-72</text>
<text x="380.1" y="583.5">ООО &quot;ПТО&quot;</text>
</g>
<g font-size="5.3">
<text x="213.1" y="76.7">⌀860</text>
<text x="261.6" y="171.2" transform="rotate(-90 261.6 171.2)">⌀30</text>
</g>
<g font-size="5.1">
<text x="38.8" y="113.9" transform="rotate(-90 38.8 113.9)">50</text>
<text x="30.4" y="124.7" transform="rotate(-90 30.4 124.7)">160</text>
<text x="38.8" y="133.9" transform="rotate(-90 38.8 133.9)">50</text>
<text x="38.8" y="149.9" transform="rotate(-90 38.8 149.9)">30</text>
<text x="266.8" y="177.4" transform="rotate(-90 266.8 177.4)">108 отв.</text>
<text x="184.5" y="202.9" transform="rotate(-90 184.5 202.9)">3</text>
<text x="12.3" y="342.9" transform="rotate(-90 12.3 342.9)">Перв. примен.</text>
<text x="12.3" y="399.3" transform="rotate(-90 12.3 399.3)">Справ. №</text>
<text x="12.3" y="472" transform="rotate(-90 12.3 472)">Подп. и дата</text>
<text x="12.3" y="501.9" transform="rotate(-90 12.3 501.9)">Инв. № дубл.</text>
<text x="12.3" y="526.8" transform="rotate(-90 12.3 526.8)">Взам. инв. №</text>
<text x="46.1" y="534.4">1. *- размеры для справок;</text>
<text x="46.1" y="539.6">2. Предельные отклонения по H14; h14; ±IT14/2;</text>
<text x="46.1" y="544.9">3. Неуказанные фаски- 0.5х45°, радиусы- R0.5 мм.</text>
<text x="46.1" y="550.1">4. Сварить в стык и большие наплывы зачистить.</text>
<text x="12.3" y="557" transform="rotate(-90 12.3 557)">Подп. и дата</text>
<text x="46.1" y="555.4">5. L заготовки (развертки) 2687.7 х 160 х 3</text>
<text x="12.3" y="586.9" transform="rotate(-90 12.3 586.9)">Инв. № подл.</text>
</g>
<g font-size="4.4">
<text x="369.2" y="553">Лит.</text>
<text x="384.1" y="553">Масса</text>
<text x="399.3" y="553">Масштаб</text>
<text x="230.6" y="558">Изм.</text>
<text x="231.4" y="563">Pазраб.</text>
<text x="238.2" y="558">Лист</text>
<text x="248.4" y="563">Арзамасов В.В.</text>
<text x="252.2" y="558">№ докум.</text>
<text x="273.9" y="558">Подп.</text>
<text x="286.3" y="558">Дата</text>
<text x="231.4" y="568">Пров.</text>
<text x="231.4" y="573">Т.контр.</text>
<text x="366.2" y="573">Лист</text>
<text x="379.4" y="573">1</text>
<text x="385.6" y="573">Листов</text>
<text x="405.4" y="573">1</text>
<text x="231.4" y="578">Нач.отд.</text>
<text x="231.4" y="583">Н.контр.</text>
<text x="231.4" y="588">Утв.</text>
<text x="296.5" y="592.5">Копировал:</text>
<text x="349" y="592.5">Формат: А2</text>
</g>
<text font-size="3.4" x="285.2" y="562.7">02.05.23</text>
</svg>
